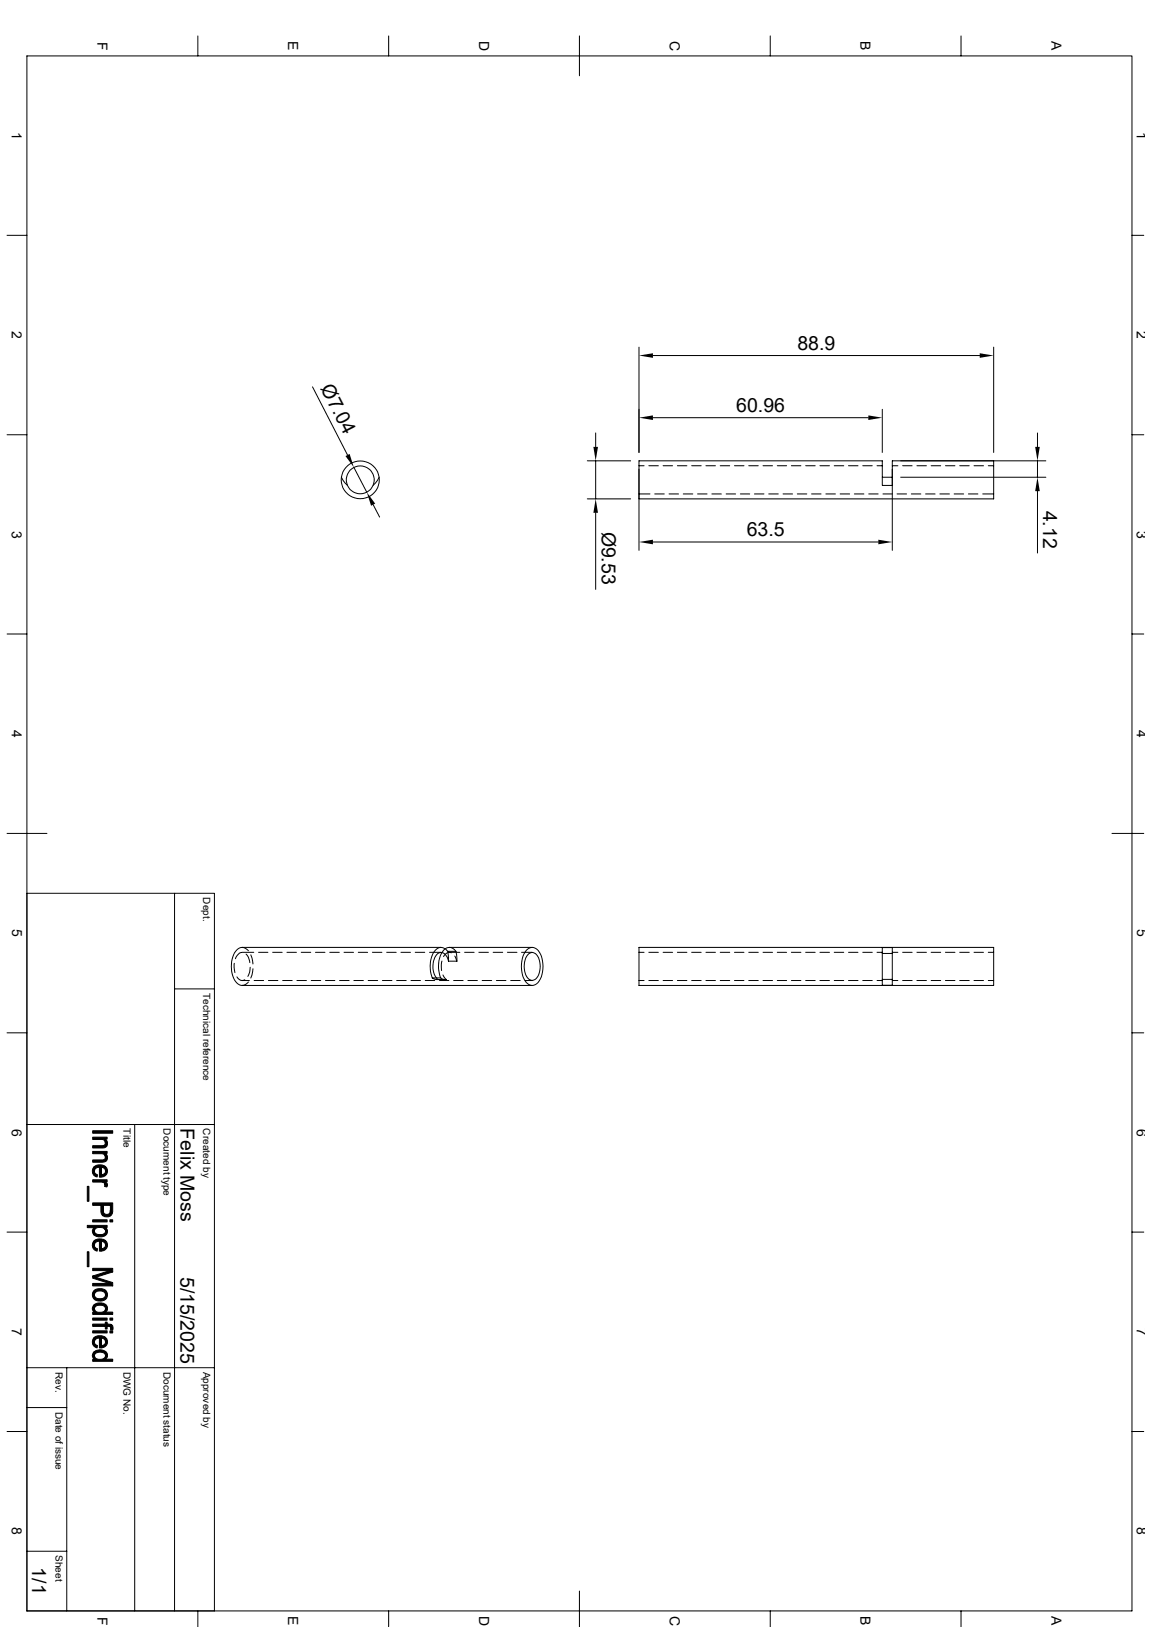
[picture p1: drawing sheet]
<svg xmlns="http://www.w3.org/2000/svg" width="297mm" height="420mm" viewBox="0 0 297 420" stroke-linecap="round" stroke-linejoin="round" font-family="sans-serif">
<g fill="none" stroke="#000" stroke-width=".26">
<path d="M6.9 14.4h285.2v401.4h-285.2zM51.1 9.3v5.1M100.3 9.3v5.1M149.5 9.3v10.3M198.8 9.3v5.1M248 9.3v5.1M1.8 60.7h5.1M292.1 60.7h3M80.6 99.9l9.1 17.5M164.9 89.6v27.2M168.5 91.8h84.3M256.4 89.6v27.2"/>
<path d="M1.8 112.2h5.1M151.6 119h11.1M153.7 111.8v3.6M153.7 119v9.8M168.5 107.8h55.6M227.7 105.7v11.1M256.4 119v9.8h-91.5v-9.8h62.8v4.2h2.6M267.7 111.8v3.6M267.7 119v4.2M269.9 119h-39.6v4.2M292.1 112.2h3M88.1 123.2l.4 .8 1.2 1.3"/>
<path d="M91.3 120.6l3.4 6.5M96.3 130.3l1.7 3.2M97.8 123.2l-.4 .8-1.1 1.3M151.6 128.8h11.1M153.7 132.4v19.7M164.9 127.5h2.8M164.9 120.2h1.3M164.9 121.1v21M167.4 120.2h2.5M168.5 139.9h58.2M169 127.5h2.4M171.1 120.2h2.5"/>
<path d="M172.6 127.5h2.5M174.8 120.2h2.4M176.3 127.5h2.5M178.5 120.2h2.4M180 127.5h2.5M182.2 120.2h2.4M183.7 127.5h2.4M185.8 120.2h2.5M187.4 127.5h2.4M189.5 120.2h2.5M191.1 127.5h2.4M193.2 120.2h2.5"/>
<path d="M194.7 127.5h2.4M196.9 120.2h2.4M198.4 127.5h2.4M200.6 120.2h2.4M202.1 127.5h2.4M204.2 120.2h2.5M205.7 127.5h2.5M207.9 120.2h2.5M209.4 127.5h2.5M211.6 120.2h2.4M213.1 127.5h2.5M215.3 120.2h2.4"/>
<path d="M216.8 127.5h2.4M218.9 120.2h2.5M220.5 127.5h2.4M222.6 120.2h2.5M224.2 127.5h2.4M226.3 120.2h1.4M227.7 123.2v2.1h2.6v-2.1M227.8 127.5h2.5M230.3 120.2h1.4M230.3 121.1v21M231.5 127.5h2.4M232.4 123.2h37.5"/>
<path d="M232.9 120.2h2.5M235.2 127.5h2.4M236.6 120.2h2.5M238.8 127.5h2.5M240.3 120.2h2.4M242.5 127.5h2.5M244 120.2h2.4M246.2 127.5h2.5M247.6 120.2h2.5M249.9 127.5h2.4M251.3 120.2h2.5M253.6 127.5h2.8"/>
<path d="M255 120.2h1.4M267.7 126.8v15.9M1.8 163.7h5.1M292.1 163.7h3M1.8 215.1h10.3M286.9 215.1h8.2M6.9 230.6h48.4v185.2M45 230.6v185.2M45 255.3h10.3M60.5 248.7l.1 2.4M61.1 252.2a1.39 1.39 0 0 0 2.1 .7M62.4 245.9a2.19 2.19 0 0 0-1.7 1.6"/>
<path d="M62.5 244.6l1 .3 .6 .5M62.5 253.1h1.8M62.5 245.8h3M62.5 254.4h74.8M62.5 244.6h51.3M62.5 244.6a3.7 3.7 0 0 0-2.7 3.6 6 6 0 0 0 2 6l.7 .2M63.5 246.3l.6 .7 .4 1.5M64.1 253.5a2.22 2.22 0 0 1-1.6 .9M64.6 249.7l-.2 1.2-.4 1.2M64.7 246.5l.6 2.3M65.3 250.1l-.6 2.4M65.6 253.1h2.4"/>
<path d="M66.7 245.8h2.4M69.3 253.1h2.4M70.4 245.8h2.4M72.9 253.1h2.5M74 245.8h2.5M76.6 253.1h2.5M77.7 245.8h2.5M80.3 253.1h2.5M81.4 245.8h2.5M84 253.1h2.4M85.1 245.8h2.4M87.6 253.1h2.5"/>
<path d="M88.8 245.8h2.4M91.3 253.1h2.5M92.5 245.8h2.4M95 253.1h2.5M96.1 245.8h2.5M98.7 253.1h2.4M99.8 245.8h2.4M102.4 253.1h2.4M103.5 245.8h2.4M106 253.1h2.5M107.1 245.8h2.5M109.7 253.1h2.5"/>
<path d="M110.8 245.8h3M111.5 252.4a4.6 4.6 0 0 0 3.7 .5M111.5 252.4h2.2M112.7 252.9h2.2M113.4 253.1h2.4M113.7 252.4l.5 .3 1 .2M114 248.1l-.1 .9 .1 1.5M114.3 251.7l.9 1.2M114.9 244.9a1.99 1.99 0 0 0-3.1 1.1 8.2 8.2 0 0 0-.3 6.4M114.9 244.9l.6 .7M115.7 248.1a2.07 2.07 0 0 0-2.4-2.1 4.7 4.7 0 0 0-.9 6.1l.6 .8M115.7 248.1h2.2"/>
<path d="M116 244.6a2.14 2.14 0 0 1 1.6 1M116 244.6a3.1 3.1 0 0 0-2.5 2.7 8 8 0 0 0 .2 5.1M116 245.8h2.7M116 244.6h21.3M116.5 246a1.55 1.55 0 0 0-2 .9M117.1 253.1h2.4M117.3 246.8l.6 1.3M117.6 245.6l.3 2.5M117.6 245.6h-2.1l.2 2.5M119.9 245.8h2.4M120.7 253.1h2.5M123.6 245.8h2.4"/>
<path d="M124.4 253.1h2.5M127.3 245.8h2.4M128.1 253.1h2.5M130.9 245.8h2.5M131.8 253.1h2.4M134.6 245.8h2.7M135.5 253.1h1.8M135.8 245.3a2.09 2.09 0 0 1 2.1-.7 2.09 2.09 0 0 1 1.5 1.7 7.3 7.3 0 0 1-.9 7.7 2.07 2.07 0 0 1-3.3-1.3 7.7 7.7 0 0 1 .6-7.4zM136.2 246.5a1.46 1.46 0 0 1 2.5 .3 5.3 5.3 0 0 1-.5 6 1.66 1.66 0 0 1-2.5-1.1 5.6 5.6 0 0 1 .5-5.2zM164.9 244.6h91.5v9.8h-91.5zM164.9 253.1h1.3M164.9 245.8h1.3"/>
<path d="M167.4 253.1h2.5M167.4 245.8h2.5M171.1 253.1h2.5M171.1 245.8h2.5M174.8 253.1h2.4M174.8 245.8h2.4M178.5 253.1h2.4M178.5 245.8h2.4M182.2 253.1h2.4M182.2 245.8h2.4M185.8 253.1h2.5M185.8 245.8h2.5"/>
<path d="M189.5 253.1h2.5M189.5 245.8h2.5M193.2 253.1h2.5M193.2 245.8h2.5M196.9 253.1h2.4M196.9 245.8h2.4M200.6 253.1h2.4M200.6 245.8h2.4M204.2 253.1h2.5M204.2 245.8h2.5M207.9 253.1h2.5M207.9 245.8h2.5"/>
<path d="M211.6 253.1h2.4M211.6 245.8h2.4M215.3 253.1h2.4M215.3 245.8h2.4M218.9 253.1h2.5M218.9 245.8h2.5M222.6 253.1h2.5M222.6 245.8h2.5M226.3 253.1h1.4M226.3 245.8h1.4M227.7 244.6h2.6v9.7h-2.6zM227.7 246.1h2.6"/>
<path d="M227.7 252.8h2.6M230.3 253.1h1.4M230.3 245.8h1.4M232.9 253.1h2.5M232.9 245.8h2.5M236.6 253.1h2.5M236.6 245.8h2.5M240.3 253.1h2.4M240.3 245.8h2.4M244 253.1h2.4M244 245.8h2.4M247.6 253.1h2.5"/>
<path d="M247.6 245.8h2.5M251.3 253.1h2.5M251.3 245.8h2.5M255 253.1h1.4M255 245.8h1.4M1.8 266.6h5.1M292.1 266.6h3M6.9 290.3h48.4M34.8 290.3v125.5M1.8 318.1h5.1M292.1 318.1h3M6.9 353.1h48.4"/>
<path d="M17.2 353.1v62.7M1.8 369.5h5.1M6.9 363.3h10.3M292.1 369.5h3M6.9 400.4h10.3M51.1 415.8v4.1M100.3 415.8v4.1M149.5 410.7v9.2M198.8 415.8v4.1M248 415.8v4.1"/>
<circle cx="93" cy="123.9" r="3.6"/>
<circle cx="93" cy="123.8" r="4.9"/>
</g>
<g fill="#000" stroke="#000" stroke-width=".26">
<path d="M23.9 291.9h5.2v.6h-5.2z" fill-rule="evenodd"/>
<path d="M27.1 294l.1 1z" fill-rule="evenodd"/>
<path d="M27.1 297.7l.1 1z" fill-rule="evenodd"/>
<path d="M23.9 293.5h3.7v.5h-.5v.6l-.7-.5h-2.5z" fill-rule="evenodd"/>
<path d="M23.9 297.2h3.7v.5h-.5v.6l-.2-.3-.5-.2h-2.5z" fill-rule="evenodd"/>
<path d="M23.9 295.7h2.9l.4-.5 .1-1.1a1.24 1.24 0 0 1 .3 1.6 1.24 1.24 0 0 1-1.4 .6h-2.3z" fill-rule="evenodd"/>
<path d="M23.9 299.4l2.9-.1 .4-.4 .1-1.1a1.24 1.24 0 0 1 .3 1.6 1.24 1.24 0 0 1-1.4 .6h-2.3z" fill-rule="evenodd"/>
<path d="M22.5 306.2h.4v3.9h-.4z" fill-rule="evenodd"/>
<path d="M24.2 316.9l.1 1.9a1.32 1.32 0 0 1-.1-1.9z" fill-rule="evenodd"/>
<path d="M24.3 301.2l.1 1.4 .2 .4 .5 .2v.6a1.56 1.56 0 0 1-.8-2.6z" fill-rule="evenodd"/>
<path d="M24.4 301.1a2.5 2.5 0 0 1 2.8 .1v1.1l-.4-.8-.6-.2-.1 2.5-.4 .1v-2.6l-1 .3-.3 .7z" fill-rule="evenodd"/>
<path d="M27.2 316.9l.1 .9z" fill-rule="evenodd"/>
<path d="M23.9 304.5h3.7v.6h-.5v.7a.98 .98 0 0 0-1.2-.7h-2z" fill-rule="evenodd"/>
<path d="M22.5 316.3h5.1v.6h-.4l-.1 .6a1.81 1.81 0 0 0-2.7 0l-.1 1.3v-1.9h-1.8z" fill-rule="evenodd"/>
<path d="M23.9 314.9h3.7v.5h-3.7z" fill-rule="evenodd"/>
<path d="M26.2 301.3v1.9h.1l.8-.5 .1-1.5a1.53 1.53 0 0 1 .4 1.7 1.53 1.53 0 0 1-1.5 .9z" fill-rule="evenodd"/>
<path d="M27.1 305.1l.6 .5-.1 .8-.6-.2z" fill-rule="evenodd"/>
<path d="M24.4 317.8a1.53 1.53 0 0 0 2.3 .8l.5-.5 .1-1.2a1.39 1.39 0 0 1 .2 1.7 1.39 1.39 0 0 1-1.5 .7l-1-.1-.7-.4z" fill-rule="evenodd"/>
<path d="M26.6 311.1v1.3a.95 .95 0 0 0 1 1.1 .95 .95 0 0 0 .9-1.2v1.6l-.6 .2-1.2-.2z" fill-rule="evenodd"/>
<path d="M28.4 314.9h.7v.5h-.7z" fill-rule="evenodd"/>
<path d="M23.9 310.5h5.2v2.3l-.3 .8-.3 .3v-2.8h-1.9l-.1 2.7-.4-.7-.1-2h-2.1z" fill-rule="evenodd"/>
<path d="M22.5 323.1h.4v3.9h-.4z" fill-rule="evenodd"/>
<path d="M24.3 336.8l.1 2a1.16 1.16 0 0 1-.1-2z" fill-rule="evenodd"/>
<path d="M24.2 320.4l.1-.1 .1 1.5 .7 .5v.7a1.57 1.57 0 0 1-.9-2.6z" fill-rule="evenodd"/>
<path d="M24.4 320.2a2.73 2.73 0 0 1 2.8 .1v1.1l-.2-.6-.8-.4-.1 2.6h-.4v-2.6l-1 .3-.3 .7z" fill-rule="evenodd"/>
<path d="M24.4 333a2.76 2.76 0 0 1 2.8 .1v1.2a1.57 1.57 0 0 0-2.6-.6l-.2 .6z" fill-rule="evenodd"/>
<path d="M26.2 320.4v2l.9-.5 .1-1.6a1.56 1.56 0 0 1 .4 1.7 1.56 1.56 0 0 1-1.5 1z" fill-rule="evenodd"/>
<path d="M24.3 333.1l.1 1.2a1.59 1.59 0 0 0 2.7 .5l.1-.4v-1.3a1.65 1.65 0 0 1 .3 2 1.65 1.65 0 0 1-2 .7 1.59 1.59 0 0 1-1.5-.9 1.59 1.59 0 0 1 .3-1.8z" fill-rule="evenodd"/>
<path d="M24.3 336.8a2.25 2.25 0 0 1 3.4 .7l-.1 .8-.4 .4v-.9a1.66 1.66 0 0 0-2.7-.4l-.1 .5z" fill-rule="evenodd"/>
<path d="M23.9 331.3h4.3l.9 .6h-5.2z" fill-rule="evenodd"/>
<path d="M23.9 327.4h5.2v.9l-.8-.3h-4.4z" fill-rule="evenodd"/>
<path d="M23.9 329.4l5.2 1.7v.8l-.9-.6-4.3-1.4z" fill-rule="evenodd"/>
<path d="M23.9 329.4l4.4-1.4 .8 .3-4.4 1.4z" fill-rule="evenodd"/>
<path d="M24.4 338.1a1.71 1.71 0 0 0 2.8-.2v.8h1.9v.6h-5.2v-.5h.5z" fill-rule="evenodd"/>
<path d="M24.3 348.9l.1 2a1.24 1.24 0 0 1-.1-2z" fill-rule="evenodd"/>
<path d="M24.3 345.3l.1 1.4 .7 .6v.6a1.57 1.57 0 0 1-.8-2.6z" fill-rule="evenodd"/>
<path d="M24.4 345.1a2.73 2.73 0 0 1 2.8 .1v1.2l-.4-.7-.6-.3-.1 2.5h-.4v-2.5l-1 .3-.3 .7z" fill-rule="evenodd"/>
<path d="M23.9 340.2h3.7v.6h-3.7z" fill-rule="evenodd"/>
<path d="M23.9 343.5h3.7v.6h-3.7z" fill-rule="evenodd"/>
<path d="M26.2 345.4v1.9l.5-.1 .4-.4 .1-1.6a1.55 1.55 0 0 1 .4 1.8 1.55 1.55 0 0 1-1.5 .9z" fill-rule="evenodd"/>
<path d="M24.3 348.9a2.19 2.19 0 0 1 3.4 .8v.6l-.5 .6v-.9a1.62 1.62 0 0 0-2.5-.7l-.3 .7z" fill-rule="evenodd"/>
<path d="M23.9 341.8h3.3v-.5h.4v.5l1 .1v1a.47 .47 0 0 0-.6-.5h-.4v.7h-.4v-.7h-3.3z" fill-rule="evenodd"/>
<path d="M28.4 340.2h.7v.6h-.7z" fill-rule="evenodd"/>
<path d="M28.4 343.5h.7v.6h-.7z" fill-rule="evenodd"/>
<path d="M24.4 350.2a1.62 1.62 0 0 0 2.8-.2v.9h1.9v.5h-5.2v-.5h.5z" fill-rule="evenodd"/>
<path d="M28.6 341.9l.5 .5v.9l-.6-.1z" fill-rule="evenodd"/>
</g>
<path d="M164.9 91.8l3.6-.6v1.2zM252.8 91.2l3.6 .6-3.6 .6zM89.2 117.7l1-.5 1.1 3.4zM153.1 115.4h1.2l-.6 3.6zM164.9 107.8l3.6-.6v1.2zM224.1 107.2l3.6 .6-3.6 .6zM267.1 115.4h1.2l-.6 3.6zM94.7 127.1l2.1 2.9-1 .6zM153.7 128.8l.6 3.6h-1.2zM164.9 139.9l3.6-.6v1.2zM226.7 139.3l3.6 .6-3.6 .6zM267.7 123.2l.6 3.6h-1.2z" fill="#000"/>
<g font-size="5">
<text x="205.8" y="90.3">88.9</text>
<text x="82.6" y="100.2" transform="rotate(63 82.6 100.2)">Ø7.04</text>
<text x="190" y="106.3">60.96</text>
<text x="269.2" y="131.8" transform="rotate(90 269.2 131.8)">4.12</text>
<text x="155.3" y="137.2" transform="rotate(90 155.3 137.2)">Ø9.53</text>
<text x="192.7" y="138.4">63.5</text>
<text x="46.6" y="291.3" transform="rotate(90 46.6 291.3)">Felix Moss</text>
<text x="46.6" y="329.6" transform="rotate(90 46.6 329.6)">5/15/2025</text>
<text x="8.3" y="404.6" transform="rotate(90 8.3 404.6)">1/1</text>
</g>
<g font-size="3.6">
<text x="25.1" y="10.8" transform="rotate(90 25.1 10.8)">F</text>
<text x="74.4" y="10.7" transform="rotate(90 74.4 10.7)">E</text>
<text x="123.6" y="10.5" transform="rotate(90 123.6 10.5)">D</text>
<text x="172.8" y="10.5" transform="rotate(90 172.8 10.5)">C</text>
<text x="222.1" y="10.7" transform="rotate(90 222.1 10.7)">B</text>
<text x="271.3" y="10.7" transform="rotate(90 271.3 10.7)">A</text>
<text x="3.1" y="34" transform="rotate(90 3.1 34)">1</text>
<text x="293.4" y="34" transform="rotate(90 293.4 34)">1</text>
<text x="3.1" y="85.5" transform="rotate(90 3.1 85.5)">2</text>
<text x="293.4" y="85.5" transform="rotate(90 293.4 85.5)">2</text>
<text x="3.1" y="136.9" transform="rotate(90 3.1 136.9)">3</text>
<text x="293.4" y="136.9" transform="rotate(90 293.4 136.9)">3</text>
<text x="3.1" y="188.4" transform="rotate(90 3.1 188.4)">4</text>
<text x="293.4" y="188.4" transform="rotate(90 293.4 188.4)">4</text>
<text x="3.1" y="239.9" transform="rotate(90 3.1 239.9)">5</text>
<text x="293.4" y="239.9" transform="rotate(90 293.4 239.9)">5</text>
<text x="3.1" y="291.3" transform="rotate(90 3.1 291.3)">6</text>
<text x="293.4" y="291.3" transform="rotate(90 293.4 291.3)">6</text>
<text x="3.1" y="342.8" transform="rotate(90 3.1 342.8)">7</text>
<text x="293.4" y="342.8" transform="rotate(90 293.4 342.8)">7</text>
<text x="3.1" y="394.3" transform="rotate(90 3.1 394.3)">8</text>
<text x="293.4" y="394.3" transform="rotate(90 293.4 394.3)">8</text>
<text x="25.1" y="417.3" transform="rotate(90 25.1 417.3)">F</text>
<text x="74.4" y="417.2" transform="rotate(90 74.4 417.2)">E</text>
<text x="123.6" y="417.1" transform="rotate(90 123.6 417.1)">D</text>
<text x="172.8" y="417.1" transform="rotate(90 172.8 417.1)">C</text>
<text x="222.1" y="417.2" transform="rotate(90 222.1 417.2)">B</text>
<text x="271.3" y="417.2" transform="rotate(90 271.3 417.2)">A</text>
</g>
<g font-size="2.6">
<text x="52.5" y="231.6" transform="rotate(90 52.5 231.6)">Dept.</text>
<text x="52.5" y="256.3" transform="rotate(90 52.5 256.3)">Technical reference</text>
<text x="31.9" y="291.3" transform="rotate(90 31.9 291.3)">Title</text>
<text x="42.2" y="291.3" transform="rotate(90 42.2 291.3)">Document type</text>
<text x="52.5" y="291.3" transform="rotate(90 52.5 291.3)">Created by</text>
<text x="14.4" y="354.1" transform="rotate(90 14.4 354.1)">Rev.</text>
<text x="31.9" y="354.1" transform="rotate(90 31.9 354.1)">DWG No.</text>
<text x="42.2" y="354.1" transform="rotate(90 42.2 354.1)">Document status</text>
<text x="52.5" y="354.1" transform="rotate(90 52.5 354.1)">Approved by</text>
<text x="14.4" y="364.4" transform="rotate(90 14.4 364.4)">Date of issue</text>
<text x="14.4" y="401.4" transform="rotate(90 14.4 401.4)">Sheet</text>
</g>
</svg>
